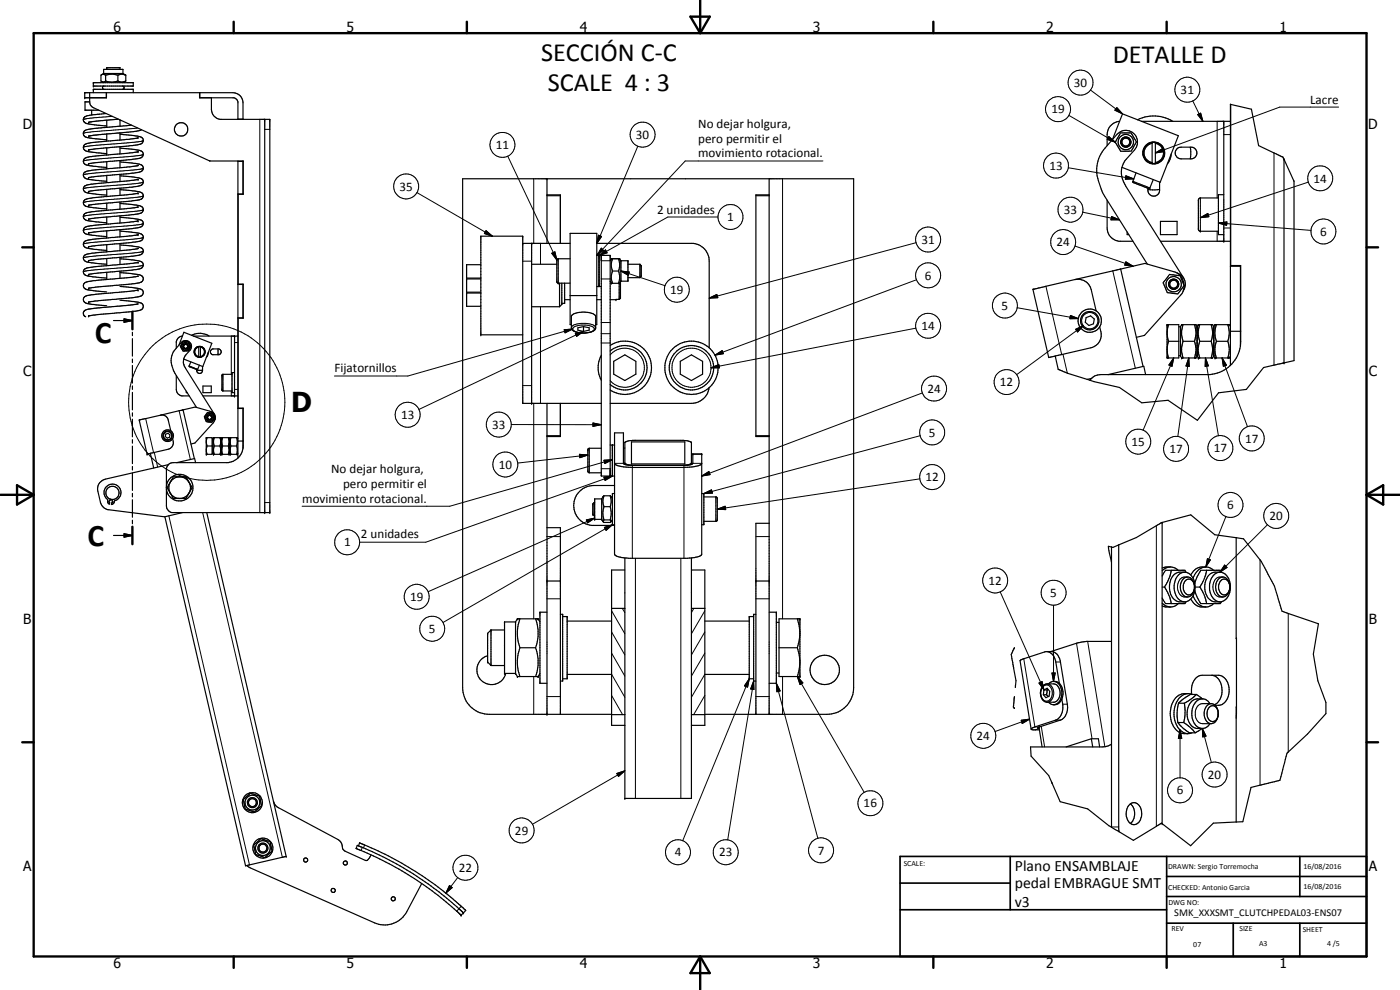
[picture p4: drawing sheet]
<svg xmlns="http://www.w3.org/2000/svg" width="420mm" height="297mm" viewBox="0 0 420 297" stroke-linecap="round" stroke-linejoin="round" font-family="sans-serif">
<g fill="none" stroke="#000" stroke-width=".35">
<path d="M26.9 30.5l.2 1 1 .8 34.8 16h10.1v10h-1.6M26.9 27.8v2.7M26.9 30.6h-1.4v2.5h4.1M27.5 33.1v1.4M28 27.8v-1h12v1M28 24.8h12v1h-12zM30.5 24.5l.6 .3M31.1 25.8l-.3 .4 .3 .6M31.1 22.1v-1.3h5.8v1.3M31.1 22.1h5.8M31.1 22.1l-.6 .3M31.7 22.6l-.6-.3-.8 .3v1.7l.2 .2"/>
<path d="M31.7 22.6a5.6 5.6 0 0 1 3.7 0M31.7 24.3l-.7 .3-.5-.1M31.7 24.3a5.2 5.2 0 0 0 3.7 0M31.7 22.6v1.7M31.8 34.1a17.1 17.1 0 0 0-6.5 1 1.19 1.19 0 0 0-.1 1.4 1.19 1.19 0 0 0 1.1 .6l5.7 .7M31.9 27.8v1.5M32 27.8v1.5h-6.6v-1.5h44.5a3 3 0 0 1 3 3v5M32 20.8v-.5h4v.5M32 36.1v2.1M35.4 22.6a2.39 2.39 0 0 1 2.3 0M35.4 24.3l.2 .1a2.12 2.12 0 0 0 2.1-.1M35.4 22.6v1.7"/>
<path d="M35.5 35.8l-8.9 .9M36 36v1.9M36 39.9v2.1M36 36.1l.4 .1M36.9 25.8l.3 .4v.4l-.3 .2M36.9 22.1l.8 .5M37.7 24.3l-.8 .5M37.7 22.6v1.7M39.4 37.5l-8 .8a18.2 18.2 0 0 0-6.1 1 1.24 1.24 0 0 0-.1 1.5 1.24 1.24 0 0 0 1.4 .5l5.4 .7M42.4 38.9l-2.3 .6-10.3 .9-3.2 .5M59.9 27.8v1.5h10.3l.5 .3 .7 .9v5.3M60 27.8v1.5"/>
<path d="M63.4 29.3v3.5a3 3 0 0 0 2.7 3h14.9v118h-29.4l-.9-.5-.6-.8-.2-5.6M71.4 35.7h1.5M79.4 35.8v118M336 36.4a4.1 4.1 0 0 0-3.7 4v3.3M336.2 39.9h3.2l1.2 2a.82 .82 0 0 1 0 1.4l-.7 1.3a.89 .89 0 0 1-1.2 .8h-2.4l-1.2-2.1a.84 .84 0 0 1 0-1.4zM341.4 35.9a11 11 0 0 1 10.6 .5M342.5 36.4h26.8M367.3 36.4v36M369.3 31.3l6.3 1.5 2.1 10.9 7.4 3.5 .2 .6M369.3 31.3v48.4h3.1v22.7a10 10 0 0 1-9.3 10h-32.7a3.7 3.7 0 0 0-3.3 1.7M369.3 31.3v78.3M32 40.2v2.1"/>
<path d="M32 44.4v2.1M32 48.5v2.2M32 52.7v2.1M32 56.8v2.2M32 42.3l-5.4 .7a1.25 1.25 0 0 0-1.4 .7 1.25 1.25 0 0 0 .5 1.6l6.3 .8M32 59l-5.6 .6a1.27 1.27 0 0 0-1.4 1.4 1.27 1.27 0 0 0 1.6 1.1l5.4 .6M32 54.8l-5.4 .6a1.25 1.25 0 0 0-1.4 .7 1.25 1.25 0 0 0 .4 1.6l1.5 .3 4.9 .5M32 50.7l-5.6 .6a1.23 1.23 0 0 0-1.4 1.2 1.23 1.23 0 0 0 1.3 1.3l5.7 .6M32 46.5l-5.6 .7a1.27 1.27 0 0 0-1.4 1.3 1.27 1.27 0 0 0 1.6 1.2l5.4 .5M36 40.3l5.2 .5a1.43 1.43 0 0 1 1.4 .5 1.43 1.43 0 0 1 .2 1.5l-.7 .5-2.3 .4-13.2 1.3M36 44.4l4.9 .6a1.62 1.62 0 0 1 2.1 1.5 2.11 2.11 0 0 1-2.5 1.2l-13.9 1.4M36 44v2.2"/>
<path d="M36 48.2v2.1M36 52.3v2.2M36 56.5v2.1M36 48.6l4.9 .5a1.91 1.91 0 0 1 2.1 1.4 2.03 2.03 0 0 1-2.5 1.4l-11.8 1.1-2.1 .3M36 52.7l5.2 .6a1.49 1.49 0 0 1 1.8 1.6 2.64 2.64 0 0 1-2.8 1.1l-13.6 1.4M36 56.9l4.9 .5a1.63 1.63 0 0 1 2.1 1.6 2.16 2.16 0 0 1-2.5 1.2l-13.9 1.4M41.3 45.6l-9.3 .9M41.3 45.6h.1M41.4 49.7h.1M41.5 41.4l-2.6 .4-6.9 .5M41.5 58l-9.5 1M41.5 53.8l-2.6 .4-6.9 .6"/>
<path d="M41.5 49.7l-9.5 1M41.5 45.5l-.2 .1M71.4 48.3v89.1M71.4 58.2h1.5M71.4 48.4h1.5M72.9 48.3v10M164.2 53.6v19.4M164.2 58.5h4v14.5M164.2 58.7h4M226.9 58.7h3.9M230.8 58.5h-3.9v72.5h3.9M230.8 53.6v160.7"/>
<path d="M333.9 41.9l3-7.7 16.7 6.5-5.4 14-11.5-4.5M336.4 42.5l.1 .6M336.4 42.8l.1 .3M336.5 43.1a1.51 1.51 0 0 0 1.9 1M336.5 42l-.1 .5M336.7 41.7l-.2 .3M337.1 41.3l-.4 .4M337.4 41.2l-.3 .1M337.7 41.1l-.3 .1M338 41.1l.5 .2M338 41.1l-.6 .1M338.5 41.3l.7 .6"/>
<path d="M339.1 43.5l-.7 .5M339.2 41.9l.2 .5M339.4 42.4l-.3 1.2-.7 .5M340.1 54.8h.1M340.9 51.9l-.9 2.6 1.1 .7 3.7 1.4 .2-.1 1.1-2.6M343.9 48l-.1 .1M344.5 56.9h3.5M345.8 49h.9M345.8 42.8v6.2M345.8 42.8h.9M345.8 43a2.92 2.92 0 0 0-2.5 2.9 2.92 2.92 0 0 0 2.5 2.9M345.8 42.8a3.2 3.2 0 0 0-2.7 3.1 3.2 3.2 0 0 0 2.7 3.1"/>
<path d="M346.7 49.1l-.1 .1M346.7 42.8v6.2M346.7 43a2.92 2.92 0 0 1 2.5 2.9 2.92 2.92 0 0 1-2.5 2.9M346.7 42.8a3.2 3.2 0 0 1 2.7 3.1 3.2 3.2 0 0 1-2.7 3.1M348 54.7v2.4a1.8 1.8 0 0 1-2.1 1.7 1.8 1.8 0 0 1-1.4-2.3M351.5 46.2l-.4 1.6-.8 1.4M353.3 44.6l1.2-.4h3a1.76 1.76 0 0 1 1.7 1.7 1.76 1.76 0 0 1-1.7 1.8h-3a1.77 1.77 0 0 1-1.7-1.1 1.77 1.77 0 0 1 .5-2zM357.2 44.2l.2 1.4-.2 2.1M365.7 59.4h-5.5l-.5 .6v9l.4 .4h5.6M367.3 58.4h-1.6v12h1.6M385.3 47.8l3 6.5M385.3 47.8v61.1"/>
<path d="M388.3 54.3l.1 .1M388.4 54.4v53.8l-3.1 .7M26.6 74v.1M32 61v2.1M32 65.1v2.2M32 69.3v2.1M32 73.4v2.2M32 77.6v2.1M32 71.4l-5.6 .7a1.27 1.27 0 0 0-1.4 1.3 1.27 1.27 0 0 0 1.6 1.1l5.4 .6M32 79.7l-5.6 .6a1.23 1.23 0 0 0-1.4 1.3 1.23 1.23 0 0 0 1.3 1.2l5.7 .6M32 75.6h-.5a15.9 15.9 0 0 0-6.2 1 1.38 1.38 0 0 0 .1 1.6 1.38 1.38 0 0 0 1.4 .5l5.2 .6M32 63.1l-.5 .1a15.9 15.9 0 0 0-6.2 1 1.38 1.38 0 0 0 .1 1.6 1.38 1.38 0 0 0 1.4 .5l5.2 .5"/>
<path d="M36 60.6v2.2M36 64.8v2.1M36 68.9v2.2M36 73.1v2.1M36 77.2v2.2M36 61l4.5 .5a2.03 2.03 0 0 1 2.5 1.4 2.03 2.03 0 0 1-2.5 1.4l-11.8 1.1-2.1 .4M36 73.5l5.2 .5a1.47 1.47 0 0 1 1.7 1.8 3.9 3.9 0 0 1-3.1 1.1l-11.1 1-2.1 .3M36 65.2l5.2 .5a1.44 1.44 0 0 1 1.7 1.8 3.9 3.9 0 0 1-3.1 1.1l-13.2 1.3M36 69.3l4.9 .5a1.71 1.71 0 0 1 2.1 1.4 1.82 1.82 0 0 1-2.2 1.4l-14.2 1.4M36 77.6l5.2 .6a1.44 1.44 0 0 1 1.7 1.8 3.1 3.1 0 0 1-2.7 .9l-13.6 1.4M41.3 70.5l-9.3 .9M41.3 70.4v.1"/>
<path d="M41.4 62.1h.1M41.4 74.5v.1M41.5 78.7l-9.5 1M41.5 74.5l-9.5 1.1M41.5 66.3l-14.9 1.6a1.25 1.25 0 0 0-1.4 .7 1.25 1.25 0 0 0 .4 1.5l2.2 .5 4.2 .4M41.5 70.4h-.2M41.5 62.1l-9.5 1M144.3 79.4h-4.3v4h4.3M156.9 73h14.2M159.5 73v48M159.5 79.3h7.6M171.1 77.6h-3.7l-.3 .4 .1 6.8 .2 .2h3.7"/>
<path d="M179.1 76.6h4v66.2M179.1 73h29a5.3 5.3 0 0 1 4.7 5.4v26M179.8 76.6v9.4M180.5 76.6v66.2h3.9M183.1 78.2l.4-.6h2.5l.3 .6M183.7 77.6h2.1M183.8 77.6a5 5 0 0 0 0 3.7M185.6 77.6a4.9 4.9 0 0 1 0 3.7M186.3 78.2h2.2v6.2h-2.2M186.3 78.2v6.2M188.5 79.3h3.6M192.1 79.3v4"/>
<path d="M192.1 79.3l.3 .4v3.2l-.3 .4M332.3 60.1v8.3a4 4 0 0 0 3.5 4h4.2M338.3 69.6v.8h.4M344.3 79.2l-12.8-20.4a17.4 17.4 0 0 1-2.4-8.3 9.9 9.9 0 0 1 2.5-6.1l3.6-4.1a3.5 3.5 0 0 1 5-.3 3.5 3.5 0 0 1 .3 5l-2.5 2.8a6.6 6.6 0 0 0-.1 8l17.3 27.6M348.3 66.4h5v4h-5zM348.3 72.4h21M369.3 79.9h3M372.3 79.7v24.1M26.6 86.5h.1M32 81.7v2.2M32 83.9h-.5a20.1 20.1 0 0 0-6 .9 1.19 1.19 0 0 0-.4 1.4 1.19 1.19 0 0 0 1.2 .8l5.7 .6M34.1 96.2h5.6"/>
<path d="M36 81.4v2.1M36 81.8l3.8 .4a3.8 3.8 0 0 1 3.1 1 1.41 1.41 0 0 1-1.7 1.8l-14.6 1.5M36 85.9l5.2 .6a1.47 1.47 0 0 1 1.7 1.8 3 3 0 0 1-2.7 1l-11.5 1-2.1 .4M36 90.1l5.2 .5a1.44 1.44 0 0 1 1.7 1.8 3.6 3.6 0 0 1-3.1 1.1M37.2 95.7l2.5 .5-2.5 .5zM39.7 93.5v5.3M39.7 99.7v1M39.8 93.5l-10.6 .9-2.6 .4M41.3 82.9h.1M41.5 91.2l-11.7 1.2a9.8 9.8 0 0 0-4.6 1 1.06 1.06 0 0 0 .5 1.6M41.5 87l-10 1.1a15.9 15.9 0 0 0-6.2 1 1.36 1.36 0 0 0 0 1.6 1.36 1.36 0 0 0 1.5 .5l5.2 .5M41.5 82.8l-9.5 1.1"/>
<path d="M71.4 85.3h1.5M71.4 95.4h1.5M71.4 85.3h1.6v10.2h-1.6M72.9 85.3v10.2M144.3 83.7h-4.3v4h4.3M144.3 87.9h-4.3v4h4.3M159.5 92h8.4M167.9 85v7M168.6 85v6.4l-.7 .6M169.4 85v6h-.8M169.4 89.9h1.7M171.1 88.7h8"/>
<path d="M171.5 97.4h-.4v-27.4h8v27.4h-.3M171.6 94.7a6.7 6.7 0 0 1 7.1 0l.1 3.9a4.2 4.2 0 0 1-4.4 1.3l-1.2-.2a2.09 2.09 0 0 1-1.7-1.1zM175.1 98l-1.7 .3v.8l1.7 .3M175.1 98l1.7 .3v.8l-1.7 .3M175.1 98v1.4M179.1 89.9h1.4M179.1 86h1.4M183.1 84.4l.4 .6h2.4M183.8 81.3a4.9 4.9 0 0 0 0 3.7M183.8 81.3h1.8M185.6 81.3a4.9 4.9 0 0 1 0 3.7M185.8 89.8l-2.7 .1"/>
<path d="M185.8 85v4.8M186.2 84.6v4.9l-.4 .3M186.3 84.4l-.4 .6M188.5 83.3h3.6M310 86.8l4.7 20.5M310 86.8h.1M322.7 83.9a4.1 4.1 0 0 1 4.8 3l1.5 6.4M322.7 83.9l-12.7 2.9M326 95.3l1.3-.5 1.1 .9-.2 1.5-1.4 .5-1.1-1zM329 93.3a3.5 3.5 0 0 1 1 4.8M329 93.3a3.5 3.5 0 0 0-4.9 1 3.5 3.5 0 0 0 1.1 4.9 3.5 3.5 0 0 0 4.8-1.1M330 98a4.3 4.3 0 0 1-2.1 6.2l-13.1 3.1"/>
<path d="M336.3 80.7l6.8 29.3M336.3 80.7l-13.6 3.2M336.3 80.7l7.3-1.7 8.7 2.5a4.3 4.3 0 0 1 3 4.1M350.3 97.4h3.5v10h-3.5zM350.7 97.4a7.2 7.2 0 0 0 0 5M350.7 85.1l.1 .6M350.7 85.2l.1 .6M350.8 84.8l-.1 .4M350.8 85.7l.3 .6M350.8 85.8l.1 .2M351 82.3l3.1 .4 .3 .4 1 2.6-1.9 2.5-3.2-.4-1.2-2.9zM351.1 86.2l.5 .4"/>
<path d="M351.3 86.4l.3 .2M351.5 83.9l-.7 .9M351.6 86.6l.5 .2M352.1 83.8a1.33 1.33 0 0 0-1.3 1.1M352.3 83.8h.4M352.4 83.8l-.7 .1M352.6 83.8l.5 .3M352.7 83.8l.5 .3M352.7 86.7l-.6 .1M353.1 84.1l.3 .2M353.2 86.4l-.5 .3M353.3 81.9a3.5 3.5 0 0 1 1.8 5.3"/>
<path d="M353.3 84.3l.4 .8M353.4 86.2l-.2 .2M353.5 84.5l.1 .3M353.6 84.8l.1 .3M353.7 85.6l-.3 .6M353.7 85.1v.3M353.7 85.3l-.1 .7M353.8 98h.5M355 97.4a6.8 6.8 0 0 0-.1 4.3l.1 .7M355.4 85.7l-.4 1.8-.4 .7-11.1 12.4-2.5 .6M358.5 97.4l.2 .7a7.2 7.2 0 0 1-.2 4.3M359.3 98l-.4-.6h-4.3l-.3 .6v8.8l.3 .6h4.3l.4-.6"/>
<path d="M359.3 98l.3-.6h4.3l.4 .6M359.3 98v8.8M360.1 97.4l-.5 1.9 .1 1.8 .4 1.3M363.5 97.4a7.2 7.2 0 0 1 0 5M364.3 98l.3-.6h4.3l.4 .6M364.3 98v8.8M365.1 97.4l-.5 2.5 .5 2.5M368.5 97.4a7.2 7.2 0 0 1 0 5M369.3 99.4h3.1M39.7 101.6v5.2M39.7 107.7v1.1M39.7 109.6v5.3"/>
<path d="M39.7 115.8v1M39.7 117.7v5.3M52.9 112.6v4.2l.3 1 1 .9 2.6 .1M53.7 103.5l1.5-3.8 8.4 3.3-2.7 7-5.8-2.3M54.8 100.8a2 2 0 0 0-1.9 1.7v2M54.9 102.5h1.6l.8 1.4-.8 1.4h-1.6l-.4-.7-.4-.7zM55.2 109.4v.1M55.4 104.6a.76 .76 0 0 1-.2-1.2 .76 .76 0 0 1 1.3 .2 .76 .76 0 0 1-.7 1.1M55.4 104.6h.2M55.4 104.6l.4 .1M55.9 117.4v.4h.3M56.2 104.5l-.4 .2"/>
<path d="M57.3 108.6l-.5 1.4 1.6 .6 .8 .3 .6-1.3M57.5 100.6a5.2 5.2 0 0 1 5.3 .2M58.1 100.8h13.3M58.3 105.3a1.6 1.6 0 0 0 .7 1.7 1.6 1.6 0 0 0 1.8-.1M58.4 105.1a1.61 1.61 0 0 1 2.3-1 1.61 1.61 0 0 1 .5 2.5M58.5 104.8a1.62 1.62 0 0 0 1.6 2.3M58.7 106.6v.1M59 111h1.8M59.1 110.9h.1M59.6 104v3.1M59.6 104.1a1.44 1.44 0 0 0-1.2 1.5 1.44 1.44 0 0 0 1.2 1.4M60.1 107.1v.1"/>
<path d="M60.1 104l1.1 .6 .3 .8M60.1 104v3.1M60.1 104l-.7 .1-.7 .5M60.1 104.1a1.43 1.43 0 0 1 1.3 1.5 1.43 1.43 0 0 1-1.3 1.4M60.7 106.9l-.6 .2M60.8 109.9v1.3a.91 .91 0 0 1-1.1 .8 .91 .91 0 0 1-.7-1.1M60.9 115.8h2.5v2h-2.5zM60.9 118.8h10.5M61 106.7l-.2 .2M61.5 105.6l-.3 .9-.5 .4M62.5 105.7l-.2 1-.4 .5M63.4 104.9l.4-.2h1.9a.9 .9 0 0 1 .7 .9 .9 .9 0 0 1-.7 .8l-2.1-.1-.5-.5z"/>
<path d="M65.4 104.7v1.7M69.6 112.3h-2.8l-.2 .2v4.6l.3 .2h2.7M70.4 111.8h-.8v6h.8M70.4 100.8v18M156.9 100.5h-12.6v-29.6h12.6v50.1h23.6M180.5 106.6a7.8 7.8 0 0 0 0 7.5M183.1 103.7a8 8 0 0 1 12.4 6.6 8 8 0 0 1-12.4 6.7M183.1 105.3a6.7 6.7 0 0 1 9.2 .4 6.7 6.7 0 0 1 0 9.2 6.7 6.7 0 0 1-9.2 .5M184.2 108.4l3.3-1.9 3.3 1.9v3.9l-3.3 1.9-3.3-1.9zM204.2 108.4l3.3-1.9 3.4 1.9v3.9l-3.4 1.9-3.3-1.9zM212.8 116.3a5.4 5.4 0 0 1-5.3 4.7h-24.4M314.7 107.3h.1"/>
<path d="M316.7 106.8l.9 4M317.6 110.8h.1M317.6 110.8l2.7 1.2 6.8 2.1M327.6 113.5l-1.3 .3M332.6 112.4l10.7-2.5 .5 2.5M350.7 102.4a6.9 6.9 0 0 0 0 5M350.7 102.4h3.1M353.8 106.7h.5M355 102.4h3.5M355 102.4a7.2 7.2 0 0 0 0 5M358.5 102.4l.2 .7a7.2 7.2 0 0 1-.2 4.3M359.3 106.8l.3 .6h4.3l.4-.6"/>
<path d="M360.1 102.4h3.4M360.1 102.4l-.2 .3a6.6 6.6 0 0 0 .2 4.7M363.5 102.4a6.9 6.9 0 0 1 0 5M364.3 106.8l.3 .6h4.3l.4-.6M365.1 102.4h3.4M365.1 102.4l-.5 2.5 .5 2.5M368.5 102.4a6.9 6.9 0 0 1 0 5M385.3 108.9l-6.1 1.4-5.2 6.5-8.3 1.1-6.3 8.2-8.8-6-7.9 .8-6.8-4.7-8.8-2.1M39.7 123.9v1M39.7 125.8v5.3M39.7 131.9v1.1M39.7 133.9v5.2"/>
<path d="M39.7 140v1M41.8 126l2.3 10.3 1-.3M41.8 126h.1M45.1 136l1 4.4M48.1 124.6a1.89 1.89 0 0 1 2.4 1.5l.8 3.1M48.1 124.6l-6.3 1.4M49.7 130.3l.7-.3 .6 .5-.1 .7-.7 .2-.6-.4zM50.6 139.4l-19 4.4a2.98 2.98 0 0 0-2.2 3.6l.7 3.3a2.99 2.99 0 0 0 2.6 2.3l16.7 2.1 5.4-1.3M51.8 131.6a2.22 2.22 0 0 1-1.3 3.2l-5.4 1.2M53 138.8l5.4-1.2 .3 1.2M54.9 123l-6.8 1.6M54.9 123h.1"/>
<path d="M54.9 123l3.4 14.6M54.9 123l3.7-.9 4.3 1.3a1.87 1.87 0 0 1 1.4 2.8M59 122.2l-6.5-10.1a5.9 5.9 0 0 1 .1-7.3l1.8-2a1.76 1.76 0 0 1 2.5-.2 1.76 1.76 0 0 1 .2 2.5 4.7 4.7 0 0 0-2 3.1v.9l.6 1.4 8.7 13.8M61.9 131.3h1.8v5h-1.8zM61.9 132.9l.2 .9M61.9 135.4l.2 .9M62.1 131.3l-.2 .9M62.1 133.8l-.2 .9M62.1 133.8h1.6M62.2 125v.6M62.2 125l.1 .7 .3 .3M62.3 123.8h.2a1.48 1.48 0 0 1 1.8 1.8l-.3 .5a1.5 1.5 0 0 1-2.1 .4l-.2-.6a1.25 1.25 0 0 1 .3-1.8z"/>
<path d="M62.3 124.8l-.1 .2M62.3 125.6l.4 .4M62.6 126h.5M62.8 124.5l.6 .2M62.8 124.5l-.4 .2M62.8 124.5l-.6 .5M63 124.5l.5 .3M63.3 125.9l-.2 .1M63.5 123.6l.6 .7 .4 1.1M63.5 124.8v.8M63.5 125.6l-.1 .2M63.6 125v.6"/>
<path d="M63.6 125.6l-.5 .4M63.7 131.6h.2M63.7 136h.2M63.9 131.6l.2-.3h2.1l.2 .3M63.9 136l.2 .3h2.1l.2-.3M63.9 131.6v4.4M64.3 133.8h1.7M64.3 133.8l-.2 1 .2 1.5M64.3 131.3l-.2 .9 .2 1.6M64.5 125.5l-.5 1.4-5.5 6-1.2 .3M66 131.3a3.2 3.2 0 0 1 0 2.5M66 133.8a3.2 3.2 0 0 1 0 2.5"/>
<path d="M66.4 131.6l.2-.3h2.1l.2 .3M66.4 136l.2 .3h2.1l.2-.3M66.4 131.6v4.4M66.8 133.8h1.7M66.8 133.8l-.2 1 .2 1.5M66.8 131.3l-.2 .9 .2 1.6M68.5 131.3l.2 .9-.2 1.6M68.5 133.8l.2 1-.2 1.5M68.9 131.6l.2-.3h2.1l.2 .3M68.9 136l.2 .3h2.1l.2-.3M68.9 131.6v4.4M69.3 133.8h1.7"/>
<path d="M69.3 131.3l-.2 1.3 .2 1.2M69.3 133.8l-.2 1.2 .2 1.3M71 131.3l.2 1.3-.2 1.2M71 133.8l.2 1.2-.2 1.3M71.4 122.6h1.5M71.4 132.3h1.6M71.4 122.5h1.6v11.3a5 5 0 0 1-4.5 5h-16.5a2 2 0 0 0-2.1 2v4.9M72.9 122.5v12M164.2 121v93.3M164.2 130.7h4M168.2 121v10h-4M180.5 134.5h-3.6l-.5 .4 .1 6.7 .4 .3h3.6"/>
<path d="M183.1 133.5h1.3M183.8 133.5v9.3M184.4 139l.1 .1a8.6 8.6 0 0 0 5.3 1.2l17.1-.1a5 5 0 0 0 3.7-1.1v-.1M187.5 139.4l.1-6.8 2.3-.5 15.7 .1a2.21 2.21 0 0 1 1.9 .6v6.6M187.5 139.4l1.5 .2h17l1.5-.2M187.5 139l1 .4 1.4 .2M187.5 139.4l-.4-.4v-9.1h-2.7v36.4a5.5 5.5 0 0 0 4.3 1.2h17.7l2-.2a2.67 2.67 0 0 0 2.2-1v-30.1h-2.7v2.8l-.4 .4M187.5 134.4v.1M189.5 132.6h16v6.6h-16zM207.5 138.9a2.56 2.56 0 0 1-2.4 .7M226.9 130.7h3.9M33.7 149.9l-.1 .4 .3 .1v.3l-.4 .2-.1 .5 .7-.4 .3-.8a2.55 2.55 0 0 0 1.6-3.6 2.55 2.55 0 0 0-4-.7 2.55 2.55 0 0 0 .3 4v.8l.5 .6-.1-.9 .4-.2v-.4l.6 .1"/>
<path d="M39.7 141.9v5.3M39.7 148v1.1M39.7 149.9v5.3M39.7 156.1v1M39.7 158v5.3M51.1 144.7l-.5 .8a1 1 0 0 0 0 1.7l.5 .8M51.1 144.7a3.3 3.3 0 0 0 0 3.3M51.1 148a3.3 3.3 0 0 0 5.6 0M51.3 144.3l-.2 .4M51.3 144.3l.7-1.3h3.8l.7 1.3M51.3 144.3a3.2 3.2 0 0 1 5.2 0M56.5 144.3l.2 .4"/>
<path d="M56.5 144.3l.4 .8M56.9 145.1l.7 1.2-.7 1.3M56.9 147.6l-1.1 2h-3.8l-.9-1.6M56.9 145.1l.3 1.2-.3 1.3M62 153.8l23.9 103.2-12.1 2.8-24.3-104.8M164.2 158.3h4v56M178.3 150.7v4.1M178.3 150.7l-.4 .5v3.1l.4 .5M178.3 154.8h.2M178.3 150.7h.2M180.6 149.7h-2.1v6.1h2.1M180.6 149.7v6.1"/>
<path d="M180.6 155.8l.4 .7M181.3 156l-.4 .4 .4 .4h1.8l.3-.3-.3-.5M181.3 152a6 6 0 0 0 0 4M181.3 148.8a4.1 4.1 0 0 0 0 3.2M181.3 148.8l-.7 .9M181.3 156h1.8M181.3 152h1.8M181.3 148.8h1.8M183.1 148.8l.7 .9M183.1 148.8l.3 1.2-.3 2M183.1 152a6.5 6.5 0 0 1 0 4M183.8 155.8l-.4 .7"/>
<path d="M184.4 145.7h-6.2a6 6 0 0 0-6 5.7 6 6 0 0 0 5.4 6.2h6.8M184.4 148.1h-.6v9.3h.6M210.6 148.1h.6v9.3h-.6M211.2 149.1h3.8l.3 .4-.1 6.8-.2 .1h-3.8M230.8 157h-3.9v57.3M348.8 156.8l-7.8 4.5-5.3 2.2M348.8 156.8v90.3M348.8 156.8l8.6-2.3 7.2 5.9 6.4 .9M34.1 160.7h5.6M37.2 160.1l2.5 .6-2.5 .5zM164.2 174.3h4M187.5 167.4v72.2h20v-72.2"/>
<path d="M187.5 171h-4v46.6h4M207.5 171h4v46.6h-4M226.9 174.3h3.9M333.6 164.1v84.1M333.6 164.1l-1-.2 1 4.8M335.7 163.5l-1.7 .8-.4-.2M335.7 163.5l.2 86.1M348.8 179.4l1 1.7h5.8l.4-.6M348.8 176.1h.7M349.5 176.1l1.6 3.1 .4 1.9M351.3 170.1h-1.5l-1 .3M351.5 171.1l-.4 1.9-1.6 3.1"/>
<path d="M353.6 171.1a3.4 3.4 0 0 0-4.8 .1M355.5 171.7h-1.4a3.8 3.8 0 0 0-3.1 4.2 4.1 4.1 0 0 0 3.1 4.7 4 4 0 0 0 2.7-.4 4.8 4.8 0 0 0 1.9-4.1M355.5 173.1a2.68 2.68 0 0 1 3 3.4 2.5 2.5 0 0 1-3 2.6M356 171.7l-.4-.6h-5.8l-1 1.7M356.1 173.1a3.3 3.3 0 0 0-1.9 3 3.3 3.3 0 0 0 1.9 3M357.4 179.7a4.2 4.2 0 0 0 3 2.4 4.4 4.4 0 0 0 3.1-.4l.7-.6M358 178.7a4.6 4.6 0 0 0 3.8 3.4M358.5 175.8a1.7 1.7 0 0 0-1.7-2 1.7 1.7 0 0 0-1.7 2 1.96 1.96 0 0 0 2.2 2.6l.9-.9 .3-1M358.6 177.2l.6 1.9 1.2 2h5.8l.4-.6M358.7 176.1a3.9 3.9 0 0 0-3.4-4.4 3.9 3.9 0 0 0-2.9 3.9 4.3 4.3 0 0 0 2.9 5M358.7 176.1h1.4M360.1 176.1l1.3 2.5 .7 2.5"/>
<path d="M361.9 170.1a4.2 4.2 0 0 0-4.5 2.4M362.1 171.1l-.7 2.5-1.3 2.5M364.2 171.1a3.5 3.5 0 0 0-5.7 1.4l-.5 1M366.1 171.7h-1.4a3.8 3.8 0 0 0-3.1 4.2 4.1 4.1 0 0 0 3.1 4.7 3.7 3.7 0 0 0 2.7-.4 5.2 5.2 0 0 0-.4-8.3 3 3 0 0 0-3.8 2.7 4.6 4.6 0 0 0 2.8 6M366.1 173.1a2.5 2.5 0 0 1 3 2.7M366.6 171.7l-.4-.6h-5.8l-1.2 2-.6 1.9M366.7 173.1a3.3 3.3 0 0 0-1.9 3 3.3 3.3 0 0 0 1.9 3M369 175.4a1.61 1.61 0 0 0-1.6-1.7 1.61 1.61 0 0 0-1.6 1.7 2.21 2.21 0 0 0 1.9 3.1l.9-.7 .5-1.3M369.1 175.7a2.73 2.73 0 0 1-3 3.4M371 161.3l2.2 .4 5.2 6.6a48.1 48.1 0 0 1 6.4 15.1l10.9 3.8-1.5 9.1 1.3 8 2.4 6.5v3.3l-5.5 6.1-6.2 5.8-2.1 8.1-8.7 2.2-2.4 10.2-2 .1M371 161.3l.1 30.3M146.3 196.8a4.4 4.4 0 0 0-1.8 7.4 4.4 4.4 0 0 0 7.3-2.1"/>
<path d="M147.4 189v10.7M147.4 189l-1.1 1v8.6l1.1 1.1M147.4 199.7h4M147.4 189h4M154.7 186.6h-3.3v15.5h3.3M154.7 186.6v15.5M154.7 186.6l.6-.9h6.2l.5 .9M156 194.4a12.5 12.5 0 0 0 0 8.6M156 185.7a12.6 12.6 0 0 0 0 8.7M156 194.4h4.7M160.7 185.7a12.8 12.8 0 0 1 .6 6.4l-.6 2.3M160.7 194.4a12 12 0 0 1 .2 8l-.2 .6"/>
<path d="M164.2 183.7h-2.2v21.3h2.2M168.2 184.3h.7v20h-.7M168.9 185h1.3v18.7h-1.3M170.2 186.4h13.3M183.5 182.5h4M207.5 182.5h4M211.5 186.4h13.4M226.2 185h-1.3v18.7h1.3M226.9 184.3h-.7v20h.7M230.8 183.7h2.2v21.3h-2.2M233 186.7h.8M233.8 185.7h6.3v17.3h-6.3z"/>
<path d="M233.8 194.4h5.5M239.3 185.7l.8 3.8M239.3 194.4l.8 3.8M240.1 190.5l-.8 3.9M240.1 199.2l-.8 3.8M304.4 194.4l-.2 .4a4 4 0 0 0-.3 4l1 5.5-.2 2M314.1 195.5h1.4a3.1 3.1 0 0 1 2.8 3.1l2 12.7a4.2 4.2 0 0 1-2.1 4.8l-6.4 2.1M333.6 192.4l-8.9 .2-9.3 2.9M348.8 181l1 .8 1.2 .3M353.6 181.1l-1 .8-.8 .2a4.5 4.5 0 0 1-3-.3M371 191.4v24.1M154.7 202.1l.6 .9h6.2l.5-.9"/>
<path d="M170.2 202.4h13.3M183.5 214.3h-36.7a7.9 7.9 0 0 1-8-8v-152.7h117.4v152.7a8 8 0 0 1-8 8h-36.7M183.5 214.4h4M207.5 214.4h4M211.5 202.4h13.4M233 201.9h.8M304.4 209l-.1 1.7a1.55 1.55 0 0 0 .1 1.9M311.8 218.2l-.4 .2 .5 .2M311.8 218.2l.9 5.9M313 205.9l.9-.7h2.3a2.92 2.92 0 0 1 1.2 4.8l-.9 .7h-2.4a3 3 0 0 1-1.1-4.8zM313.1 208.4h.9M313.3 207l-.2 1.4"/>
<path d="M313.3 207l1-.5 .7 .9-.1 1.5-1 .4-.8-.9M313.3 207h.9M314 208.4l.6 .6M314.2 207l-.2 1.4M314.5 206.9l-.3 .1M314.7 205.2a2.43 2.43 0 0 1 2.5-.6 2.43 2.43 0 0 1 1.6 2 3.6 3.6 0 0 1-2.2 4.9M314.7 210.7l.8 .6 1 .1M316.5 204.5a3.8 3.8 0 0 1 2.2 3.4 3.8 3.8 0 0 1-2.2 3.5M317.9 205l-1-6.4a2.97 2.97 0 0 0-3.4-3l-6.6 2.1-.8 .5 3.3 20.5M318.7 209.8a5.4 5.4 0 0 1-1.3 6l-6.8 2.3-1.1 .6 .6 .3h1.8M353.5 216.8l1.4 1.6 2 1.5h1.8M353.5 216.8h1.7"/>
<path d="M353.7 211l-.4 2.9 .2 2.9M353.7 211h1.7M355.2 216.8l2.5 1.9 1 1.2M355.4 211l.3 2.2-.5 3.6M356.6 208.1a4.6 4.6 0 0 0-5.2 4.3 6.4 6.4 0 0 0 3.2 7.6l2 .1M359.1 208.4l1.7 1.3M359.1 208.4l-1.1 1-2.6 1.6M359.1 208.4h-1.8l-2.1 1.3-1.5 1.3M360.6 209.7a4.6 4.6 0 0 0-2.6 6.4 3.3 3.3 0 0 0 2.6 2.5M360.8 218.6l-2.1 1.3M360.8 211.1h2.7M360.8 217.1h2.7"/>
<path d="M362.9 212.2a1.61 1.61 0 0 1 1.9-.2 1.61 1.61 0 0 1 .8 1.7 2.02 2.02 0 0 1-2.2 2.7 2.82 2.82 0 0 1-.5-4.2zM363.1 211.1l-.5-.7-1-.6-2.2-.1a4.2 4.2 0 0 0-3.1 5.2 4 4 0 0 0 2.8 3.7l2.5-.2 1-.6 .5-.7M363.2 211.2a3.3 3.3 0 0 0 0 5.9h.3M363.5 211.1a2.51 2.51 0 0 1 2.1 3M363.5 211.1l-.3 .1M363.6 202.6a3.7 3.7 0 0 1 3.1 3.6 4.7 4.7 0 0 1-2.3 5.3M364.7 211.6a3.9 3.9 0 0 0 4.2-4.7 4 4 0 0 0-3.2-4.3h-4.9a4.3 4.3 0 0 0-3.2 5.2l.1 .5a4.2 4.2 0 0 0-5.1 3.8 6.7 6.7 0 0 0 3 7.9l.9 .1 1.2-.2M365.6 214.2a2.66 2.66 0 0 1-2.1 2.9M371.1 212.1l-.1 34.5M73 239.9l2.1-1.9 2.8 .9 .6 2.8-1.6 1.4a.79 .79 0 0 1-1.3 .3l-2-.7zM327.5 221.7l-7.6 2.4M327.5 221.7h2.1l.4 2.4"/>
<path d="M327.5 221.7l.4 2.4M333.6 223.3l-.9 .5-1.9 .3h-21.5l.1 2.8 5.3 5.8 3.5 7.8 8.2 2.2 7.2 5.5M74.1 259.7l1 .7 37.3 16.5a7.5 7.5 0 0 0 9.7-3.3l4.5-8.5M76.1 253.5l2.2-1.9 2.4 .8 .4 .1 .5 2.9-2.1 1.9-2.8-.9zM82.1 240.4l.3 .8 .8 .9 18.2 9.8a3.5 3.5 0 0 1 1.5 2.9l.7 .6 6.2 2.8 .5-.1 1.1-1.6M106.9 254.6l6.1 2.7 4.8 2.4a103.6 103.6 0 0 1 19.4 13.8l1.1 1.1M106.9 254.6h.1M107.6 253.8l.3-.9 8.6 3.9a105.6 105.6 0 0 1 16.4 10.5l6.9 5.9-.7 .7M107.6 253.8l-.4-.1-.3 .9M107.6 253.8a100.1 100.1 0 0 1 25.7 15.1l5.8 5M333.6 248.2l2.3 1.4M338.7 241.7a1.98 1.98 0 0 1 2-.8 1.98 1.98 0 0 1 1.6 1.5 3.7 3.7 0 0 1-1.7 5 2.96 2.96 0 0 1-2.6-3.8z"/>
<path d="M339.2 241.2a4 4 0 0 1 0 5.9M348.8 247.1l-.2-.1-8.5 5.1-4.2-2.5M371 246.6l-6.9 .4-6.8 6.7-8.5-6.6M138.4 274.6h.1M139.1 273.9l-.7 .7"/>
<circle cx="54.4" cy="38.8" r="2.03"/>
<circle cx="337.9" cy="42.6" r="2.31"/>
<circle cx="337.9" cy="42.6" r="1.19"/>
<circle cx="346.3" cy="45.9" r="3.3"/>
<circle cx="327.1" cy="96.2" r="2.76"/>
<circle cx="352.2" cy="85.3" r="2.31"/>
<circle cx="352.2" cy="85.3" r="1.2"/>
<circle cx="55.7" cy="103.9" r=".6"/>
<circle cx="55.7" cy="103.9" r="1.14"/>
<circle cx="207.5" cy="110.3" r="8"/>
<circle cx="207.5" cy="110.3" r="6.7"/>
<circle cx="50.3" cy="130.7" r="1.75"/>
<circle cx="50.3" cy="130.7" r="1.36"/>
<circle cx="62.9" cy="125.3" r=".61"/>
<circle cx="62.9" cy="125.2" r="1.14"/>
<circle cx="33.7" cy="147.9" r="1.99"/>
<circle cx="53.9" cy="146.3" r="4"/>
<circle cx="247.5" cy="201" r="4.4"/>
<circle cx="75.7" cy="240.8" r="2.22"/>
<circle cx="75.7" cy="240.8" r="1.2"/>
<circle cx="75.8" cy="240.8" r="1.5"/>
<circle cx="75.8" cy="240.8" r="3"/>
<circle cx="78.9" cy="254.5" r="3"/>
<circle cx="78.9" cy="254.5" r="1.18"/>
<circle cx="78.9" cy="254.5" r="2.22"/>
<circle cx="78.9" cy="254.5" r="1.5"/>
<circle cx="91.7" cy="258" r=".61"/>
<circle cx="103.6" cy="258.9" r=".6"/>
<circle cx="100" cy="267.1" r=".62"/>
<circle cx="118" cy="269.7" r=".61"/>
</g>
<g fill="none" stroke="#000" stroke-width=".3">
<path d="M33.7 34.9l-6.4 .5-2.3 .5M41.3 38.4l-13.7 1.1-1.9 .3-.7 .3M78 35.8v118M79.4 38.8h1.6M320.8 34.6l13.9 8.1M327.3 27.1l9.6 7.1M335.2 32.3l1.7 1.9-2.3-1.1zM358 30.3l3 6.1M359.4 34.4l.9-.4 .7 2.4zM365.3 36.4v23M401.7 32.1h-17.6l-37.4 13.8M25 52.5h.1"/>
<path d="M25 56.6h.1M25 44.2h.1M25 56.6v.1M25.1 44.1l-.1 .1M43 46.4l-3.3 .5-12.4 1-2.3 .5M43 58.8l-2 .4-12.4 1-3.5 .5M43 58.8h.1M43 54.7l-2.3 .4-13.4 1.1-2.3 .4M43 46.4h.1M43 42.2l-3 .5-11 .9-3.9 .5M43 42.2h.1M43 50.5h.1"/>
<path d="M43 46.3v.1M43 54.6v.1M43 50.5l-2 .4-13.4 1.1-2.5 .5M125.1 57.8l22.7 13.1M152.4 46.9l14.7 31.1M160.2 53.6v19.4M191.4 43.9l-12.3 29.2M234.9 53.6v132.1M247 48.3h-41.4l-25 26.7M320.6 50.3l19.7 3.4M332.8 41l1.9 1.7-2.4-.9zM337.9 52.7l2.4 1-2.6 .1z"/>
<path d="M340 54.4h.1M340 54.4l5.1 2M345.1 56.4h.1M346.7 45.9l2.2-1.3 .4 .9zM360.2 59.4v10M367.3 40.4h2M382.3 45.9v63.7M392.6 54.7l-32.4 10.6M25 64.9v.1M25 69.1h.1M25 77.4h.1M25 60.7v.1"/>
<path d="M25 73.2h.1M25 77.3v.1M25 73.2v.1M25 64.9h.1M25 60.8h.1M43 79.5l-2.3 .5-13.4 1.1-2.3 .4M43 79.5h.1M43 75.4l-3.6 .6-10.4 .8-3.9 .5M43 71.2l-2 .5-12.4 .9-3.5 .6M43 71.2h.1M43 67.1l-2.3 .5-13.4 1-2.3 .5M43 62.9h.1"/>
<path d="M43 67.1h.1M43 75.4h.1M43 62.9l-2 .5-13.4 1-2.5 .5M145.9 69.2l1.9 1.7-2.4-.8zM156.9 78.4h2.6M162.2 73v6.3M165.6 76l.9-.4 .6 2.4zM167.5 77.6h.1M167.5 77.6v7.4M179.5 76l-.4 .6M179.6 70.6l.9 .4-1.4 2.1zM179.6 76.1l-.5 .5"/>
<path d="M179.7 76.2l-.6 .4M179.8 76.6l1.9-1.6 .5 .9zM180.5 74.5l.7 .6-2.1 1.5zM180.5 78.2h2.6M180.9 74.8l-.4-.3-.6 .9M181.3 75.4l.4-.4 .5 .9-1.4 .4M215.5 65.1h-15.1l-19.1 10.7M274.9 72.8l-62.1 16.7M322.6 73.8l17.5 6.1M324.9 63.7l11.1 2.3M333.6 65l2.4 1h-2.6zM337.9 78.6l2.2 1.3-2.5-.4z"/>
<path d="M360.2 65.3l2.3-1.2 .3 .9zM360.2 69.4h.1M365.3 69.4v3M365.7 66.9l2.5-.3-.1 1zM365.7 66.9l27.8 2.2M367.3 68.4h2M25 81.5v.1M162.2 92v29M167.5 85h.1M169.3 98.9l2.6-.2-2.3 1.2zM171.5 98.3a2.41 2.41 0 0 1 2.5-1.2h2.3a2.41 2.41 0 0 1 2.5 1.2M171.9 98.7l-49.5 14.1h-22"/>
<path d="M172.1 98.2a6.7 6.7 0 0 1 6 0 .82 .82 0 0 1 .1 1 .82 .82 0 0 1-.8 .4l-2.1 .3-1.3-.1a1.77 1.77 0 0 1-2.1-1.2zM175.1 99.4l-49.4 23.5M180.5 83.7h2.6M180.5 96.8h2.6M186.3 81.3l2.5 .3-.3 1zM186.3 81.3l13.3 4.4M212.8 89.5l2.3-1.2 .3 1zM274.9 98.5l-61.5 11.9M275 83.9l-60.4 22.7M305.3 92.3l18.3 3.3M313.9 85.9l4.7 20.5M321.3 94.7l2.3 .9h-2.5z"/>
<path d="M322.8 98.8l2.3-1.1-1.7 1.9zM325.1 97.7l-20 14.7M334 81.3l6.7 29.2M56.8 109.8l2.5 1M66.9 112.3v5M69.4 100.8v11.5M69.4 117.3v1.5M70.4 102.8h1M70.4 116.8h1M156.9 115.7h2.6M172.7 100l2.4-.6-2.1 1.5zM180.5 100.1h2.6"/>
<path d="M180.5 102.9h2.6M183.1 106.5a5.9 5.9 0 0 1 8.5-.4 5.9 5.9 0 0 1 0 8.5 5.9 5.9 0 0 1-8.5-.4M213.4 110.4l2.3-1 .2 1zM214.6 106.6l2.1-1.4 .4 .9zM276.8 117.9l-66.2 24.9M319 106.3l1.3 5.7M352.2 107.4l-.5 2.5-.9-.4zM352.2 107.4l-9.1 21.7M356.8 107.4l.1 2.5-1-.1zM356.8 107.4l-3.3 23.6M361.8 107.4l.9 2.4-1 .1zM361.8 107.4l3.9 23.3"/>
<path d="M366.8 107.4l1.3 2.2-1 .3zM366.8 107.4l7.6 20.6M43.7 125.6l2.4 10.2M46.3 135.8l1 4.3M53.8 123.2l3.3 14.7M153.4 127.4h27.1M160.2 121v64.7M173.9 136.3l2.5 .2-2.4 .8zM176.4 136.5l-21 2.4M176.9 134.5v7.4M178 126.9l2.5 .5-2.5 .5zM181.3 138.1l2.5-.2-2.3 1.2z"/>
<path d="M183.8 137.9l-48.8 14h-44.3M184.4 139h2.7M189.8 139.6v27.9M205.3 139.6v27.9M207.9 139h2.7M207.9 136.3h2.7M276.2 130.7l-65 17.4M50.7 154.7l24.2 104.8M60.8 153.8l23.9 103.4M79.4 150.8h1.6M176 156l2.5-.6-2.2 1.5zM178.5 155.4l-50 22.1"/>
<path d="M180.5 140.6h2.6M181.3 143.2l2.5-.4-2.2 1.3zM181.4 158.2l2.4-.8-1.9 1.7zM183.8 157.4l-50.8 29.4M183.8 142.8l-56 19.9h-19.9M210.6 142.8l2.2-1.3 .3 .9zM211.2 148.1l2.3-1.1 .3 1zM214.8 149.1v7.3M215.3 152.8l2.3-.9 .2 1zM276 143.7l-60.7 9.1M347 157.7v90.2M367.9 155l-6 15.1"/>
<path d="M380.4 157.4l-14.3 14.3M164.2 179.7h4M164.2 161h4M190.7 167.5v72.1M204.3 167.5v72.1M226.9 179.7h3.9M226.9 161h3.9M300.2 177.6l13.1 29.4M355.5 173.1a2.97 2.97 0 0 0-2 4 2.31 2.31 0 0 0 2 2M362.4 167.6l.9 .4-1.4 2.1zM366.1 173.1a2.97 2.97 0 0 0-2 4 2.31 2.31 0 0 0 2 2M367.5 169.5l.7 .8-2.1 1.4z"/>
<path d="M378.2 168v67.6M183.5 196l4 6.9M183.5 189.6l4 6.9M183.5 183.3l4 6.9M186.8 182.5l.7 1.3M208.2 182.5l-.7 1.3M211.5 183.3l-4 6.9M211.5 189.6l-4 6.9M211.5 196l-4 6.9M307.2 197.7l3.4 20.4h1.4M316.2 181.6v22.9M316.9 198.6h1.4"/>
<path d="M323.1 193l4.6 28.7M326.4 192.4l5.2 31.7M386.6 184.1v41.5M160.2 203v11.3M164.2 209h4M183.5 208.7l3.3 5.7M183.5 202.3l4 6.9M211.5 202.3l-4 6.9M211.5 208.7l-3.3 5.7M224.9 203.7l-.5 2.5-1-.4zM224.9 203.7l-20 48.6M226.2 204.3l.1 2.6-1-.2z"/>
<path d="M226.2 204.3l-7.8 47.7M226.9 209h3.9M233 205l1.1 2.3-.9 .3zM233 205l12.4 46.5M234.9 203v11.3M239.3 203l1.6 1.9-.8 .5zM239.3 203l20.1 34.7M306.5 216.1l2.5-.3-2.2 1.3zM309 215.8l-10.4 3.7M311.8 204.9l.9-.4 .6 2.5zM311.9 218.6l-1.2 .4M312.5 217.9l1 6.2"/>
<path d="M313.1 205.9a1.61 1.61 0 0 1 1.8-.2 1.61 1.61 0 0 1 .9 1.5 2.44 2.44 0 0 1-1.7 3.2 2.65 2.65 0 0 1-1-4.5zM314.3 205.2a2.92 2.92 0 0 1 1.2 4.8l-.4 .4-.8 .3M315.7 201.9h1l-.5 2.6zM316.8 216.1h1.4M318.9 211.3h1.4M354.1 219l.6 2.5h-1.1zM354.1 219v14.4M360.8 218.6l1.1 2.3-.9 .2zM360.8 211.1a2.51 2.51 0 0 0-2.1 2.4v1.3a2.51 2.51 0 0 0 2.1 2.3M360.8 218.6l2.7 10.2M185.1 232.1l2.4-.8-1.9 1.7zM187.5 231.3l-27.7 16"/>
<path d="M108.7 254.3l-.3 .9M109.4 253.5l-.3 .9M333.6 248.1h2.1M134.9 265.7l.8 .6-1.9 1.7zM137.4 263.3l-3.6 4.7M138.4 271.9l-1.3 1.5"/>
<circle cx="317.5" cy="32.7" r="3.8"/>
<circle cx="324.3" cy="24.8" r="3.7"/>
<circle cx="356.3" cy="26.9" r="3.7"/>
<circle cx="121.9" cy="55.9" r="3.7"/>
<circle cx="150.8" cy="43.5" r="3.8"/>
<circle cx="192.9" cy="40.4" r="3.7"/>
<circle cx="316.9" cy="49.7" r="3.7"/>
<circle cx="396.2" cy="53.5" r="3.8"/>
<circle cx="219.2" cy="65.1" r="3.8"/>
<circle cx="278.5" cy="71.9" r="3.8"/>
<circle cx="319.1" cy="72.6" r="3.8"/>
<circle cx="321.3" cy="62.9" r="3.8"/>
<circle cx="397.2" cy="69.4" r="3.8"/>
<circle cx="203.1" cy="87" r="3.7"/>
<circle cx="278.5" cy="97.8" r="3.8"/>
<circle cx="278.6" cy="82.6" r="3.8"/>
<circle cx="301.6" cy="91.7" r="3.7"/>
<circle cx="327" cy="96.2" r="2.45"/>
<circle cx="207.5" cy="110.3" r="5.9"/>
<circle cx="280.3" cy="116.6" r="3.7"/>
<circle cx="302.1" cy="114.6" r="3.8"/>
<circle cx="50.3" cy="130.7" r="1.23"/>
<circle cx="62" cy="120.7" r="23.5"/>
<circle cx="122.3" cy="124.4" r="3.7"/>
<circle cx="149.7" cy="127.4" r="3.7"/>
<circle cx="151.7" cy="139.4" r="3.8"/>
<circle cx="279.8" cy="129.7" r="3.8"/>
<circle cx="341.6" cy="132.5" r="3.8"/>
<circle cx="353" cy="134.7" r="3.8"/>
<circle cx="366.2" cy="134.4" r="3.7"/>
<circle cx="375.7" cy="131.6" r="3.7"/>
<circle cx="279.8" cy="143.2" r="3.8"/>
<circle cx="369.3" cy="151.5" r="3.8"/>
<circle cx="383" cy="154.8" r="3.8"/>
<circle cx="104.2" cy="162.7" r="3.8"/>
<circle cx="125" cy="179.1" r="3.7"/>
<circle cx="298.7" cy="174.1" r="3.7"/>
<circle cx="316.2" cy="177.8" r="3.7"/>
<circle cx="129.7" cy="188.7" r="3.8"/>
<circle cx="295.1" cy="220.8" r="3.7"/>
<circle cx="354.1" cy="237.1" r="3.8"/>
<circle cx="364.5" cy="232.4" r="3.8"/>
<circle cx="156.5" cy="249.2" r="3.7"/>
<circle cx="203.5" cy="255.7" r="3.8"/>
<circle cx="217.8" cy="255.7" r="3.8"/>
<circle cx="246.4" cy="255.1" r="3.7"/>
<circle cx="261.2" cy="241" r="3.8"/>
<circle cx="139.7" cy="260.4" r="3.8"/>
</g>
<g fill="#000">
<circle cx="25.4" cy="29.3" r=".18"/>
<circle cx="25.4" cy="27.8" r=".18"/>
<circle cx="26.6" cy="36.7" r=".18"/>
<circle cx="28" cy="26.8" r=".18"/>
<circle cx="28" cy="24.8" r=".18"/>
<circle cx="28" cy="25.8" r=".18"/>
<circle cx="32" cy="20.3" r=".18"/>
<circle cx="26.6" cy="57.4" r=".18"/>
<circle cx="26.6" cy="49.1" r=".18"/>
<circle cx="26.6" cy="53.3" r=".18"/>
<circle cx="26.6" cy="45" r=".18"/>
<circle cx="41.4" cy="45.5" r=".18"/>
<circle cx="41.4" cy="58" r=".18"/>
<circle cx="41.4" cy="53.8" r=".18"/>
<circle cx="164.2" cy="53.6" r=".18"/>
<circle cx="344.7" cy="56.6" r=".18"/>
<circle cx="365.7" cy="58.4" r=".18"/>
<circle cx="385.3" cy="47.8" r=".18"/>
<circle cx="26.6" cy="65.8" r=".18"/>
<circle cx="26.6" cy="74" r=".18"/>
<circle cx="26.6" cy="61.6" r=".18"/>
<circle cx="26.6" cy="69.9" r=".18"/>
<circle cx="26.6" cy="78.2" r=".18"/>
<circle cx="41.4" cy="78.7" r=".18"/>
<circle cx="41.4" cy="70.4" r=".18"/>
<circle cx="41.4" cy="66.3" r=".18"/>
<circle cx="156.9" cy="73" r=".18"/>
<circle cx="159.5" cy="73" r=".18"/>
<circle cx="183.5" cy="77.6" r=".18"/>
<circle cx="186" cy="77.6" r=".18"/>
<circle cx="367.3" cy="72.4" r=".18"/>
<circle cx="26.6" cy="90.7" r=".18"/>
<circle cx="26.6" cy="86.5" r=".18"/>
<circle cx="26.6" cy="82.3" r=".18"/>
<circle cx="26.6" cy="94.8" r=".18"/>
<circle cx="41.4" cy="87" r=".18"/>
<circle cx="140" cy="83.7" r=".18"/>
<circle cx="140" cy="87.9" r=".18"/>
<circle cx="183.5" cy="85" r=".18"/>
<circle cx="184.9" cy="89.9" r=".18"/>
<circle cx="186" cy="85" r=".18"/>
<circle cx="350.3" cy="97.4" r=".18"/>
<circle cx="354.6" cy="97.4" r=".18"/>
<circle cx="359.6" cy="97.4" r=".18"/>
<circle cx="359.7" cy="97.4" r=".18"/>
<circle cx="364.6" cy="97.4" r=".18"/>
<circle cx="70.4" cy="100.8" r=".18"/>
<circle cx="70.4" cy="118.8" r=".18"/>
<circle cx="144.3" cy="100.5" r=".18"/>
<circle cx="354.6" cy="107.4" r=".18"/>
<circle cx="359.6" cy="107.4" r=".18"/>
<circle cx="359.7" cy="107.4" r=".18"/>
<circle cx="364.6" cy="107.4" r=".18"/>
<circle cx="385.3" cy="108.9" r=".18"/>
<circle cx="44.1" cy="136.3" r=".18"/>
<circle cx="61.9" cy="136.3" r=".18"/>
<circle cx="61.9" cy="131.3" r=".18"/>
<circle cx="63.9" cy="131.6" r=".18"/>
<circle cx="64.1" cy="131.3" r=".18"/>
<circle cx="64.1" cy="136.3" r=".18"/>
<circle cx="66.2" cy="136.3" r=".18"/>
<circle cx="66.2" cy="131.3" r=".18"/>
<circle cx="66.4" cy="131.6" r=".18"/>
<circle cx="66.6" cy="131.3" r=".18"/>
<circle cx="66.6" cy="136.3" r=".18"/>
<circle cx="68.7" cy="131.3" r=".18"/>
<circle cx="68.7" cy="136.3" r=".18"/>
<circle cx="68.9" cy="131.6" r=".18"/>
<circle cx="69.1" cy="136.3" r=".18"/>
<circle cx="69.1" cy="131.3" r=".18"/>
<circle cx="71.2" cy="131.3" r=".18"/>
<circle cx="71.2" cy="136.3" r=".18"/>
<circle cx="159.5" cy="121" r=".18"/>
<circle cx="176.4" cy="134.9" r=".18"/>
<circle cx="183.8" cy="133.5" r=".18"/>
<circle cx="207.9" cy="136.2" r=".18"/>
<circle cx="210.6" cy="136.2" r=".18"/>
<circle cx="79.4" cy="153.8" r=".18"/>
<circle cx="81" cy="153.8" r=".18"/>
<circle cx="177.9" cy="154.3" r=".18"/>
<circle cx="178.5" cy="155.8" r=".18"/>
<circle cx="180.6" cy="155.8" r=".18"/>
<circle cx="348.8" cy="156.8" r=".18"/>
<circle cx="146.3" cy="190" r=".18"/>
<circle cx="146.3" cy="198.6" r=".18"/>
<circle cx="147.4" cy="189" r=".18"/>
<circle cx="151.4" cy="186.6" r=".18"/>
<circle cx="154.7" cy="186.6" r=".18"/>
<circle cx="155.3" cy="185.7" r=".18"/>
<circle cx="161.5" cy="185.7" r=".18"/>
<circle cx="162" cy="183.7" r=".18"/>
<circle cx="233" cy="183.7" r=".18"/>
<circle cx="240.1" cy="185.7" r=".18"/>
<circle cx="151.4" cy="202.1" r=".18"/>
<circle cx="154.7" cy="202.1" r=".18"/>
<circle cx="155.3" cy="203" r=".18"/>
<circle cx="161.5" cy="203" r=".18"/>
<circle cx="164.2" cy="214.3" r=".18"/>
<circle cx="240.1" cy="203" r=".18"/>
<circle cx="365.6" cy="214.1" r=".18"/>
<circle cx="365.6" cy="214.2" r=".18"/>
<circle cx="187.5" cy="239.6" r=".18"/>
<circle cx="85.9" cy="257" r=".18"/>
<circle cx="348.8" cy="247.1" r=".18"/>
<circle cx="138.4" cy="274.6" r=".18"/>
<circle cx="139.1" cy="273.9" r=".18"/>
</g>
<g fill="none" stroke="#000" stroke-width=".71">
<path d="M10.1 9.9h400v277.1h-400zM70.1 6.5v3.4M140.1 6.5v3.4M207.2 5h5.8l-2.9 4.9zM210.1 0v9.9M280.1 6.5v3.4M350.1 6.5v3.4M6.7 74.2h3.4M410.1 74.2h3.5M39.7 93.5v5.3M.1 148.5h10M5.1 145.6l5 2.9-5 2.9z"/>
<path d="M39.7 158v5.3M410.1 148.5h10M410.1 148.5l5-2.9v5.8zM6.7 222.7h3.4M410.1 222.7h3.5M70.1 287v3.4M140.1 287v3.4M210.1 287v10M210.1 287l2.9 5h-5.8zM280.1 287v3.4M350.1 287v3.4"/>
</g>
<path d="M270.1 257h140v30h-140zM303.2 257v16M350.1 257v30M390.1 257v12M270.1 265h33.1M270.1 273h80M350.1 277h60M350.1 269h60M350.1 263h60M370.1 277v10M390.1 277v10" fill="none" stroke="#000" stroke-width=".51"/>
<g fill="#000">
<path d="M335.2 32.3l1.7 1.9-2.3-1.1zM359.4 34.4l.9-.4 .7 2.4zM332.8 41l1.9 1.7-2.4-.9zM337.9 52.7l2.4 1-2.6 .1zM346.7 45.9l2.2-1.3 .4 .9zM145.9 69.2l1.9 1.7-2.4-.8zM165.6 76l.9-.4 .6 2.4zM179.6 70.6l.9 .4-1.4 2.1zM180.5 74.5l.7 .6-2.1 1.5zM179.8 76.6l1.9-1.6 .5 .9zM333.6 65l2.4 1h-2.6zM337.9 78.6l2.2 1.3-2.5-.4z"/>
<path d="M360.2 65.3l2.3-1.2 .3 .9zM365.7 66.9l2.5-.3-.1 1zM37.2 95.7l2.5 .5-2.5 .5zM169.3 98.9l2.6-.2-2.3 1.2zM186.3 81.3l2.5 .3-.3 1zM212.8 89.5l2.3-1.2 .3 1zM321.3 94.7l2.3 .9h-2.5zM322.8 98.8l2.3-1.1-1.7 1.9zM172.7 100l2.4-.6-2.1 1.5zM213.4 110.4l2.3-1 .2 1zM214.6 106.6l2.1-1.4 .4 .9zM352.2 107.4l-.5 2.5-.9-.4z"/>
<path d="M356.8 107.4l.1 2.5-1-.1zM361.8 107.4l.9 2.4-1 .1zM366.8 107.4l1.3 2.2-1 .3zM173.9 136.3l2.5 .2-2.4 .8zM178 126.9l2.5 .5-2.5 .5zM181.3 138.1l2.5-.2-2.3 1.2zM176 156l2.5-.6-2.2 1.5zM181.3 143.2l2.5-.4-2.2 1.3zM181.4 158.2l2.4-.8-1.9 1.7zM210.6 142.8l2.2-1.3 .3 .9zM211.2 148.1l2.3-1.1 .3 1zM215.3 152.8l2.3-.9 .2 1z"/>
<path d="M37.2 160.1l2.5 .6-2.5 .5zM362.4 167.6l.9 .4-1.4 2.1zM367.5 169.5l.7 .8-2.1 1.4zM224.9 203.7l-.5 2.5-1-.4zM226.2 204.3l.1 2.6-1-.2zM233 205l1.1 2.3-.9 .3zM239.3 203l1.6 1.9-.8 .5zM306.5 216.1l2.5-.3-2.2 1.3zM311.8 204.9l.9-.4 .6 2.5zM315.7 201.9h1l-.5 2.6zM185.1 232.1l2.4-.8-1.9 1.7zM354.1 219l.6 2.5h-1.1z"/>
<path d="M360.8 218.6l1.1 2.3-.9 .2zM134.9 265.7l.8 .6-1.9 1.7z"/>
</g>
<g font-size="9.4">
<text x="28.4" y="103">C</text>
<text x="26.3" y="163.7">C</text>
</g>
<text font-size="8.2" x="87.4" y="123.7">D</text>
<g font-size="7.9">
<text x="162.4" y="18.4">SECCIÓN C-C</text>
<text x="334" y="19">DETALLE D</text>
<text x="164.4" y="27.4">SCALE 4 : 3</text>
</g>
<g font-size="4.7">
<text x="304.6" y="261.2">Plano ENSAMBLAJE</text>
<text x="304.6" y="266.6">pedal EMBRAGUE SMT</text>
<text x="304.6" y="272">v3</text>
</g>
<g font-size="4.2">
<text x="34" y="9.6">6</text>
<text x="104" y="9.6">5</text>
<text x="174" y="9.6">4</text>
<text x="244" y="9.6">3</text>
<text x="314" y="9.6">2</text>
<text x="384" y="9.6">1</text>
<text x="6.8" y="38.7">D</text>
<text x="410.6" y="38.7">D</text>
<text x="7" y="112.9">C</text>
<text x="410.8" y="112.9">C</text>
<text x="7" y="187.1">B</text>
<text x="410.8" y="187.1">B</text>
<text x="7" y="261.4">A</text>
<text x="410.8" y="261.4">A</text>
<text x="34" y="290.4">6</text>
<text x="104" y="290.4">5</text>
<text x="174" y="290.4">4</text>
<text x="244" y="290.4">3</text>
<text x="314" y="290.4">2</text>
<text x="384" y="290.4">1</text>
</g>
<g font-size="3.9">
<text x="322.3" y="26.1">30</text>
<text x="354.3" y="28.2">31</text>
<text x="315.5" y="34">19</text>
<text x="393.2" y="31.1">Lacre</text>
<text x="190.9" y="41.7">30</text>
<text x="209.5" y="38.3">No dejar holgura,</text>
<text x="148.8" y="44.7">11</text>
<text x="209.5" y="42.8">pero permitir el</text>
<text x="209.5" y="47.2">movimiento rotacional.</text>
<text x="314.9" y="51">13</text>
<text x="119.9" y="57.2">35</text>
<text x="394.2" y="54.8">14</text>
<text x="197.2" y="64.3">2 unidades</text>
<text x="319.3" y="64.2">33</text>
<text x="218.3" y="66.4">1</text>
<text x="396.2" y="70.7">6</text>
<text x="276.6" y="73.2">31</text>
<text x="317.1" y="73.9">24</text>
<text x="277.6" y="83.9">6</text>
<text x="201.2" y="88.2">19</text>
<text x="300.6" y="93">5</text>
<text x="276.6" y="99">14</text>
<text x="100.4" y="111.8">Fijatornillos</text>
<text x="278.3" y="117.9">24</text>
<text x="300.1" y="115.9">12</text>
<text x="120.4" y="125.7">13</text>
<text x="147.7" y="128.7">33</text>
<text x="278.8" y="131">5</text>
<text x="339.6" y="133.8">15</text>
<text x="351" y="136">17</text>
<text x="364.3" y="135.8">17</text>
<text x="373.7" y="132.8">17</text>
<text x="99.4" y="141.9">No dejar holgura,</text>
<text x="149.7" y="140.6">10</text>
<text x="102.9" y="146.3">pero permitir el</text>
<text x="277.8" y="144.4">12</text>
<text x="90.7" y="150.9">movimiento rotacional.</text>
<text x="368.3" y="152.8">6</text>
<text x="108.3" y="161.3">2 unidades</text>
<text x="381" y="156.1">20</text>
<text x="103.2" y="164">1</text>
<text x="296.7" y="175.4">12</text>
<text x="315.2" y="179.1">5</text>
<text x="123.1" y="180.3">19</text>
<text x="128.7" y="189.9">5</text>
<text x="293.1" y="222">24</text>
<text x="362.5" y="233.7">20</text>
<text x="353.1" y="238.4">6</text>
<text x="259.2" y="242.3">16</text>
<text x="154.5" y="250.4">29</text>
<text x="202.5" y="257">4</text>
<text x="215.8" y="257">23</text>
<text x="245.4" y="256.4">7</text>
<text x="137.7" y="261.7">22</text>
</g>
<text font-size="3.1" x="352.4" y="275">SMK_XXXSMT_CLUTCHPEDAL03-ENS07</text>
<g font-size="2.4">
<text x="271.2" y="259.7">SCALE:</text>
<text x="350.6" y="260.8">DRAWN: Sergio Torremocha</text>
<text x="391.2" y="260.6">16/08/2016</text>
<text x="350.6" y="267">CHECKED: Antonio Garcia</text>
<text x="391.2" y="266.7">16/08/2016</text>
<text x="350.6" y="271.4">DWG NO:</text>
<text x="351.6" y="279.3">REV</text>
<text x="372" y="279.4">SIZE</text>
<text x="391" y="279.6">SHEET</text>
<text x="358.1" y="284.1">07</text>
<text x="377.9" y="283.8">A3</text>
<text x="398.3" y="283.8">4 /5</text>
</g>
</svg>
